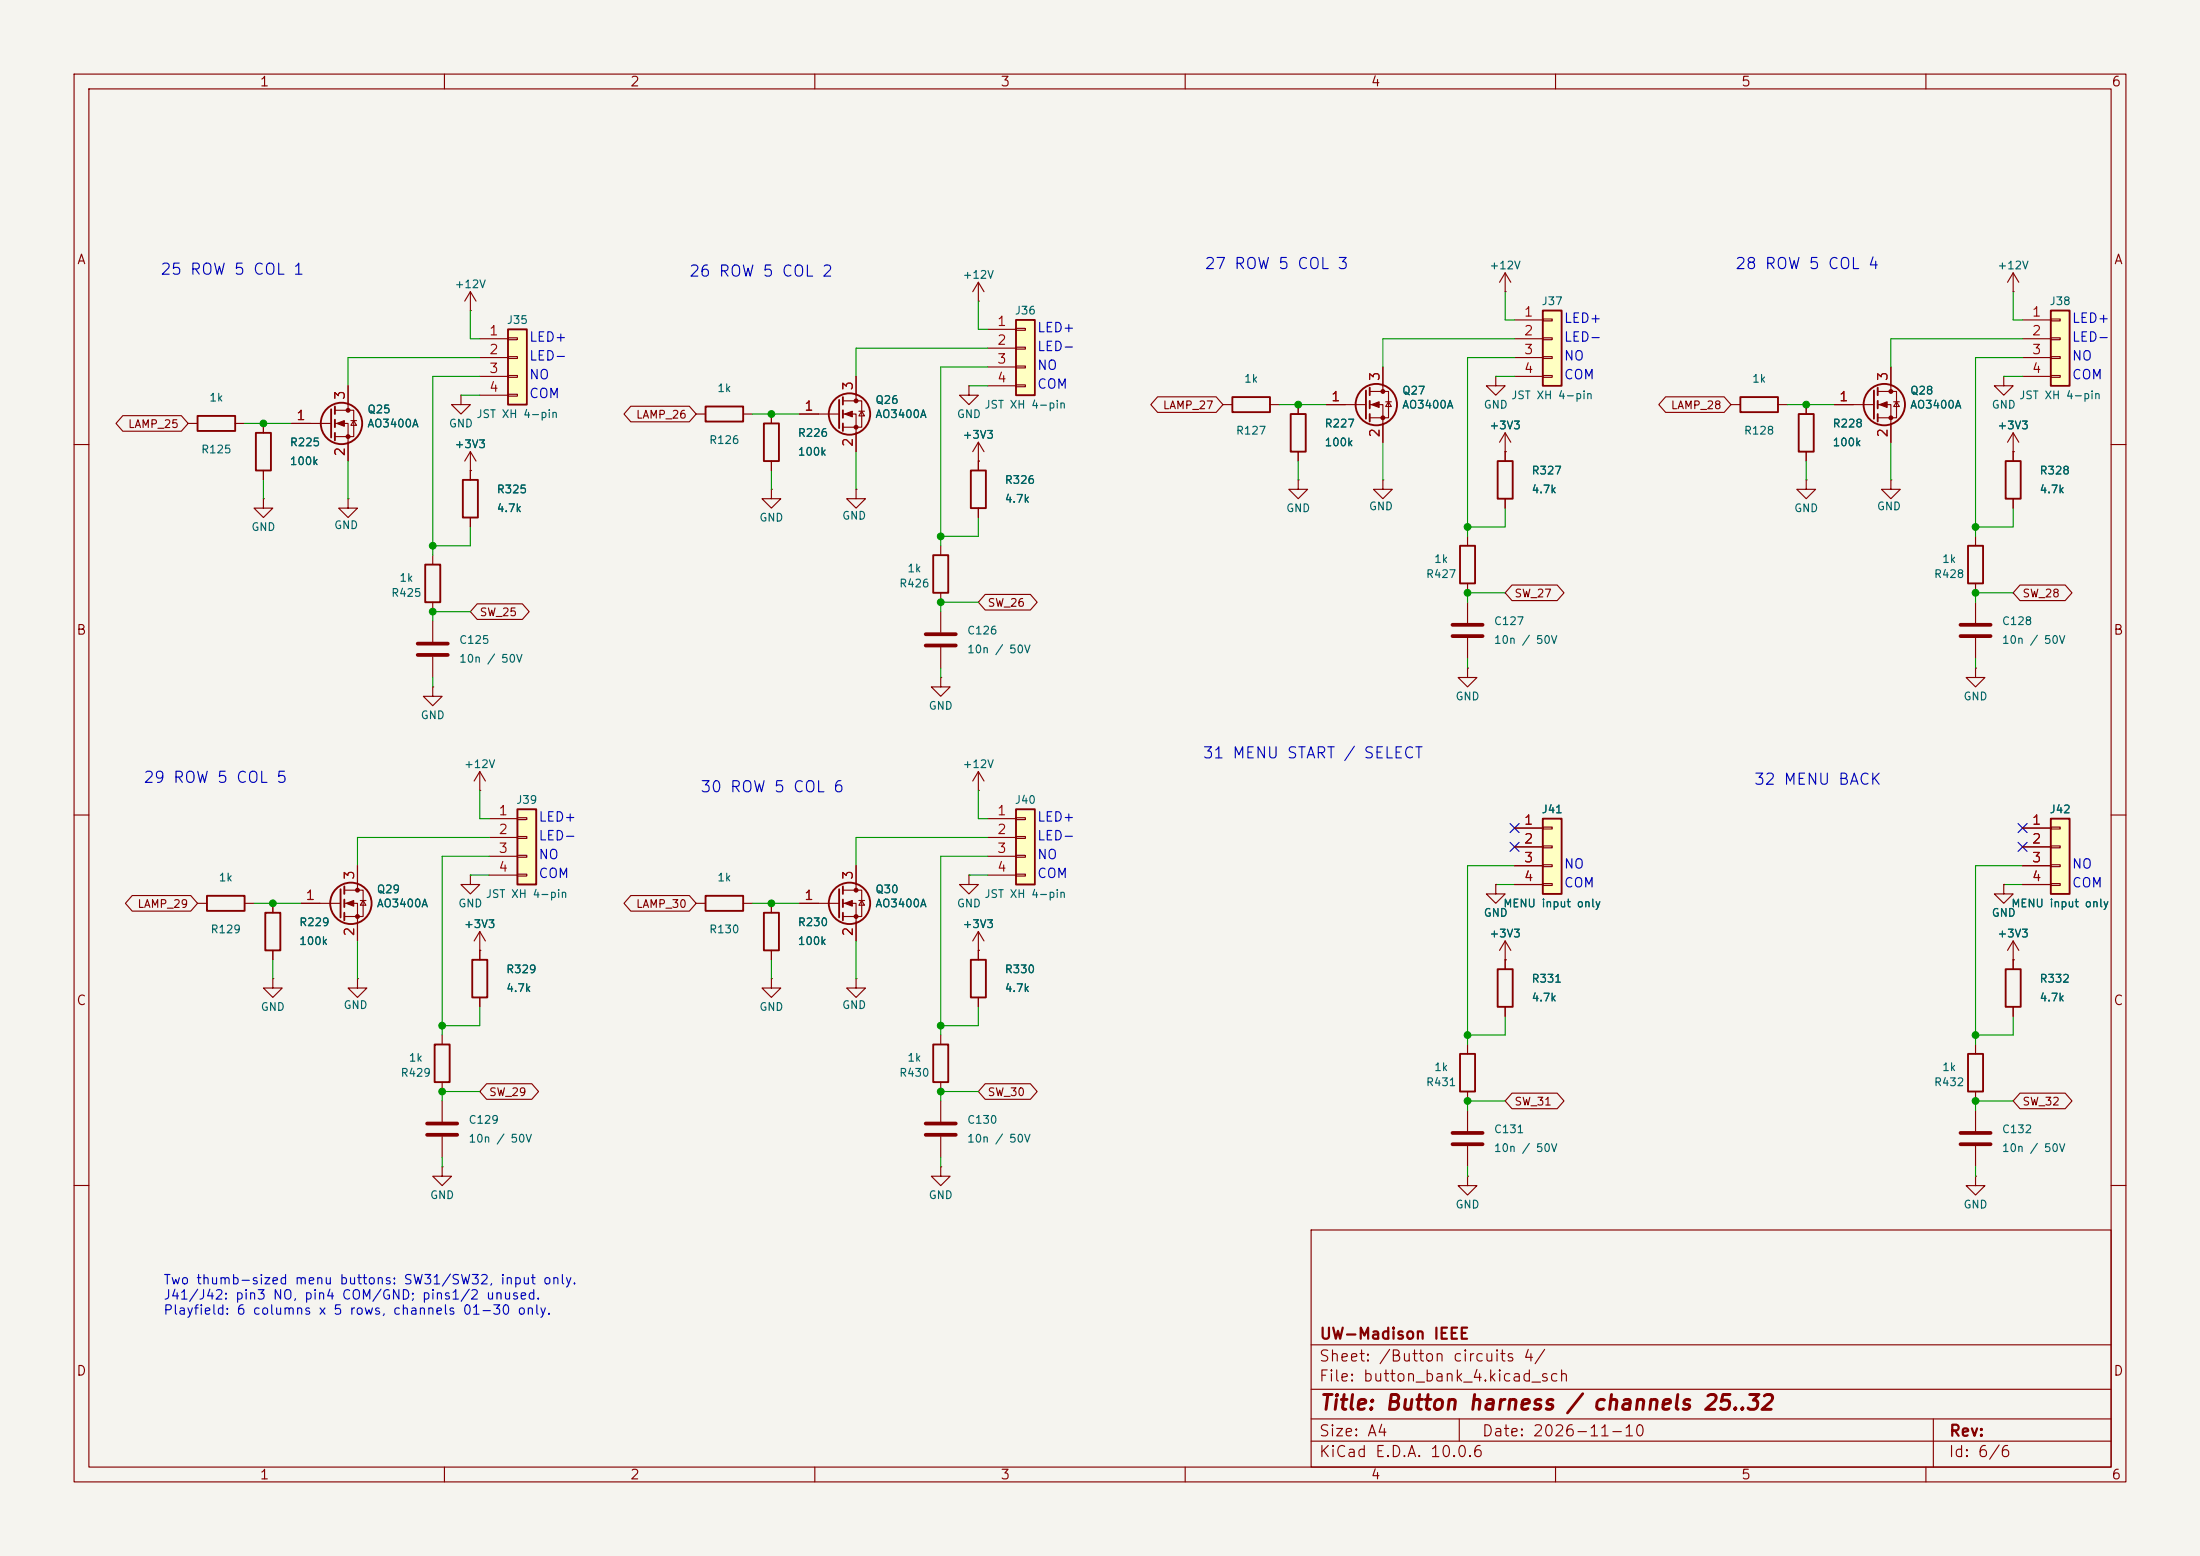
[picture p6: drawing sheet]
<svg xmlns="http://www.w3.org/2000/svg" width="297mm" height="210mm" viewBox="0 0 297 210" stroke-linecap="round" stroke-linejoin="round" font-family="sans-serif">
<path d="M0 0h297v210h-297z" fill="#f5f4ef" stroke="#f5f4ef" stroke-width=".14"/>
<g fill="none" stroke="#840000" stroke-width=".15">
<path d="M10 10h277v190h-277zM12 12h273v186h-273zM60 10v2M110 10v2M160 10v2M210 10v2M260 10v2M203.2 58.4l-.8 1.3M203.2 58.4l.8 1.3M203.2 58.4v2.6M10 60h2M203.2 61h.1"/>
<path d="M285 60h2M198.1 90.2v1.2h1.3l-1.3 1.3-1.3-1.3h1.3M198.1 90.2h.1M198.1 81.3v2.8M198.1 86.1v2.8M10 110h2M48.3 116.8v3.3M64.8 106.7h.1M64.8 104.1l-.8 1.3M64.8 104.1l.7 1.3M64.8 104.1v2.6M285 110h2"/>
<path d="M26.7 121.9h1.2M33 121.9h1.3M36.8 121.9v1.3M36.8 128.3v1.2M40.6 121.9h5.4M46.5 120.1h2.5v3.6h-2.5M46.5 121.9h1.8v5.1M48.6 121.5h.8M49 121.5l.4 .7h-.8zM10 160h2M177 166h108v32h-108zM285 160h2"/>
<path d="M60 198v2M110 198v2M160 198v2M177 194.5h108M177 191.5h108M177 187.5h108M177 181.5h108M197 191.5v3M210 198v2M260 198v2M261 191.5v6.5"/>
</g>
<g fill="none" stroke="#840000" stroke-width=".25">
<path d="M46.5 119.6v1.1M27.9 120.9h5.1v2h-5.1zM35.8 123.2h2v5.1h-2zM46 120v3.8M46.5 121.4v1M46.5 123.2v1"/>
<circle cx="47.4" cy="121.9" r="2.79"/>
</g>
<g fill="#840000" stroke="#840000" stroke-width=".15">
<path d="M46.7 121.9l1.1-.4v.8z"/>
<circle cx="48.3" cy="120.1" r=".25"/>
<circle cx="48.3" cy="123.7" r=".25"/>
</g>
<path d="M196.1 84.3h4.1M196.1 85.9h4.1" fill="none" stroke="#840000" stroke-width=".51"/>
<path d="M69.8 109.2h2.6v10.2h-2.6z" fill="#ffffc2"/>
<g fill="none" stroke="#840000" stroke-width=".25">
<path d="M69.8 109.2h2.6v10.2h-2.6zM113.8 119.6v1.1M113.3 120v3.8M113.8 121.4v1M113.8 123.2v1M270.8 130.8h2v5.1h-2zM126 141h2v5.1h-2zM197.1 142.2h2v5.1h-2z"/>
<circle cx="114.7" cy="121.9" r="2.79"/>
</g>
<g fill="none" stroke="#840000" stroke-width=".15">
<path d="M175.3 64.8v1.2h1.2l-1.2 1.3-1.3-1.3h1.3M175.3 64.8h.1M66 110.5h3.8M66 113h3.8M66 115.6h3.8M66 118.1h3.8M69.8 110.4h1.3v.2h-1.3zM69.8 112.9h1.3v.3h-1.3zM69.8 115.4h1.3v.3h-1.3zM69.8 118h1.3v.2h-1.3zM115.6 116.8v3.3M270.5 119.4v1.3h1.3l-1.3 1.2-1.3-1.2h1.3"/>
<path d="M270.5 119.4h.1M107.9 121.9h5.4M113.8 120.1h2.5v3.6h-2.5M113.8 121.9h1.8v5.1M116 121.5h.7M116.3 121.5l.4 .7h-.7zM127 139.7v1.3M271.8 129.5h.1M271.8 127v3.8M271.8 135.9v1.3M271.8 127l-.8 1.3M271.8 127l.7 1.3"/>
<path d="M127 157.5v1.3h1.3l-1.3 1.2-1.3-1.2h1.3M127 157.5h.1M127 146.1v1.2M127 148.6v2.8M127 153.4v2.8M198.1 141v1.2M198.1 147.3v1.3"/>
</g>
<path d="M125 151.6h4M125 153.2h4" fill="none" stroke="#840000" stroke-width=".51"/>
<g fill="#840000" stroke="#840000" stroke-width=".15">
<path d="M114 121.9l1.1-.4v.8z"/>
<circle cx="115.6" cy="120.1" r=".25"/>
<circle cx="115.6" cy="123.7" r=".25"/>
</g>
<path d="M276.9 110.5h2.5v10.2h-2.5z" fill="#ffffc2"/>
<path d="M166.4 53.6h5v2h-5zM174.2 55.9h2.1v5.1h-2.1zM276.9 110.5h2.5v10.2h-2.5zM95.2 120.9h5.1v2h-5.1zM103.1 123.2h2.1v5.1h-2.1z" fill="none" stroke="#840000" stroke-width=".25"/>
<g fill="none" stroke="#840000" stroke-width=".15">
<path d="M165.1 54.6h1.3M171.4 54.6h1.3M175.3 54.6v1.3M175.3 61v1.2M127 82.6v2.7M127 87.4v2.8M273 111.8h3.9M273 114.3h3.9M273 116.8h3.9M273 119.4h3.9M276.9 111.6h1.2v.3h-1.2zM276.9 114.2h1.2v.2h-1.2z"/>
<path d="M276.9 116.7h1.2v.3h-1.2zM276.9 119.3h1.2v.2h-1.2zM94 121.9h1.2M100.3 121.9h1.3M104.1 132.1v1.3h1.3l-1.3 1.2-1.2-1.2h1.2M104.1 132.1h.1M104.1 121.9v1.3M104.1 128.3v1.2M115.6 132.1v1.3h1.2l-1.2 1.2-1.3-1.2h1.3M115.6 132.1h.1"/>
</g>
<path d="M125 85.6h4M125 87.1h4" fill="none" stroke="#840000" stroke-width=".51"/>
<path d="M137.2 109.2h2.5v10.2h-2.5z" fill="#ffffc2"/>
<path d="M137.2 109.2h2.5v10.2h-2.5zM131.1 129.5h2v5.1h-2z" fill="none" stroke="#840000" stroke-width=".25"/>
<path d="M130.8 118.1v1.3h1.3l-1.3 1.3-1.3-1.3h1.3M130.8 118.1h.1M133.3 110.5h3.9M133.3 113h3.9M133.3 115.6h3.9M133.3 118.1h3.9M137.2 110.4h1.2v.2h-1.2zM137.2 112.9h1.2v.3h-1.2zM137.2 115.4h1.2v.3h-1.2zM137.2 118h1.2v.2h-1.2zM132.1 128.3v1.2M132.1 134.6v1.3" fill="none" stroke="#840000" stroke-width=".15"/>
<path d="M276.9 41.9h2.5v10.2h-2.5z" fill="#ffffc2"/>
<g fill="none" stroke="#840000" stroke-width=".25">
<path d="M113.3 54v3.8M113.8 53.6v1M113.8 55.4v1M113.8 57.2v1M184.4 52.7v3.8M184.9 52.3v1M184.9 54.1v1M184.9 55.9v1M234.9 53.6h5.1v2h-5.1zM242.8 55.9h2.1v5.1h-2.1zM253 52.7v3.8M253.5 52.3v1"/>
<path d="M253.5 54.1v1M253.5 55.9v1M276.9 41.9h2.5v10.2h-2.5zM62.5 64.8h2v5.1h-2zM126 74.9h2v5.1h-2zM197.1 73.7h2v5h-2zM265.7 73.7h2v5h-2z"/>
<circle cx="114.7" cy="55.9" r="2.79"/>
<circle cx="185.8" cy="54.6" r="2.79"/>
<circle cx="254.4" cy="54.6" r="2.79"/>
</g>
<g fill="none" stroke="#840000" stroke-width=".15">
<path d="M63.5 39.4v2.5M63.5 39.4l-.8 1.2M63.5 39.4l.8 1.2M271.8 39.4h.1M271.8 36.8l-.8 1.3M271.8 36.8l.7 1.3M271.8 36.8v2.6M63.5 41.9h.1M107.9 55.9h5.4M113.8 54.1h2.5v3.6h-2.5M113.8 55.9h1.8v5.1M115.6 50.8v3.3"/>
<path d="M116 55.5h.7M116.3 55.5l.4 .6h-.7zM130.8 52.1v1.2h1.3l-1.3 1.3-1.3-1.3h1.3M130.8 52.1h.1M132.1 59.7l-.8 1.3M132.1 59.7l.7 1.3M132.1 59.7v2.5M179.1 54.6h5.3M184.9 52.8h2.6v3.6h-2.6M184.9 54.6h1.8v5.1M186.7 49.5v3.3M187.1 54.2h.7"/>
<path d="M187.5 54.2l.3 .7h-.7zM233.7 54.6h1.2M240 54.6h1.3M243.8 54.6v1.3M247.6 54.6h5.4M253.5 52.8h2.5v3.6h-2.5M253.5 54.6h1.8v5.1M255.3 49.5v3.3M255.7 54.2h.7M256 54.2l.4 .7h-.7zM273 43.2h3.9M273 45.7h3.9"/>
<path d="M273 48.3h3.9M273 50.8h3.9M276.9 43.1h1.2v.2h-1.2zM276.9 45.6h1.2v.2h-1.2zM276.9 48.1h1.2v.3h-1.2zM276.9 50.7h1.2v.2h-1.2zM63.5 63.5v1.3M63.5 69.9v1.2M115.6 66v1.3h1.2l-1.2 1.3-1.3-1.3h1.3M115.6 66h.1M127 73.7v1.2M132.1 62.2h.1"/>
<path d="M198.1 72.4v1.3M198.1 78.7v1.3M243.8 64.8v1.2h1.3l-1.3 1.3-1.2-1.3h1.2M243.8 64.8h.1M243.8 61v1.2M255.3 64.8v1.2h1.2l-1.2 1.3-1.3-1.3h1.3M255.3 64.8h.1M266.7 72.4v1.3M266.7 78.7v1.3M127 91.4v1.3h1.3l-1.3 1.3-1.3-1.3h1.3M127 91.4h.1M127 80v1.3"/>
<path d="M132.1 106.7h.1M132.1 104.1v2.6M132.1 104.1l-.8 1.3M132.1 104.1l.7 1.3M132.1 128.3h.1M132.1 125.7v2.6M132.1 125.7l-.8 1.3M132.1 125.7l.7 1.3"/>
</g>
<g fill="#840000" stroke="#840000" stroke-width=".15">
<path d="M114 55.9l1.1-.4v.8z"/>
<path d="M253.7 54.6l1.1-.4v.8z"/>
<path d="M185.2 54.6l1-.4v.8z"/>
<circle cx="115.6" cy="54.1" r=".25"/>
<circle cx="115.6" cy="57.7" r=".25"/>
<circle cx="255.3" cy="52.8" r=".25"/>
<circle cx="255.3" cy="56.4" r=".25"/>
<circle cx="186.7" cy="52.8" r=".25"/>
<circle cx="186.7" cy="56.4" r=".25"/>
</g>
<path d="M68.6 44.5h2.5v10.1h-2.5z" fill="#ffffc2"/>
<path d="M34.5 58.4h2.1v5.1h-2.1zM68.6 44.5h2.5v10.1h-2.5z" fill="none" stroke="#840000" stroke-width=".25"/>
<g fill="none" stroke="#840000" stroke-width=".15">
<path d="M35.6 57.2v1.2M64.8 45.7h3.8M64.8 48.3h3.8M64.8 50.8h3.8M64.8 53.3h3.8M68.6 45.6h1.2v.2h-1.2zM68.6 48.1h1.2v.3h-1.2zM68.6 50.7h1.2v.2h-1.2zM68.6 53.2h1.2v.3h-1.2zM35.6 67.3v1.3h1.2l-1.2 1.3-1.3-1.3h1.3M35.6 67.3h.1M35.6 63.5v1.3"/>
<path d="M47 67.3v1.3h1.3l-1.3 1.3-1.3-1.3h1.3M47 67.3h.1M186.7 64.8v1.2h1.3l-1.3 1.3-1.3-1.3h1.3M186.7 64.8h.1M266.7 90.2v1.2h1.3l-1.3 1.3-1.3-1.3h1.3M266.7 90.2h.1M266.7 81.3v2.8M266.7 86.1v2.8"/>
</g>
<path d="M264.7 84.3h4M264.7 85.9h4" fill="none" stroke="#840000" stroke-width=".51"/>
<path d="M208.3 41.9h2.5v10.2h-2.5z" fill="#ffffc2"/>
<g fill="none" stroke="#840000" stroke-width=".25">
<path d="M26.7 56.1h5v2.1h-5zM44.7 55.2v3.9M45.2 54.9v1M45.2 56.6v1.1M45.2 58.4v1M95.2 54.9h5.1v2h-5.1zM103.1 57.2h2.1v5h-2.1zM208.3 41.9h2.5v10.2h-2.5zM57.4 76.2h2v5.1h-2zM131.1 63.5h2v5.1h-2zM202.2 62.2h2v5.1h-2zM270.8 62.2h2v5.1h-2z"/>
<path d="M63.8 129.5h2v5.1h-2zM58.7 141h2v5.1h-2z"/>
<circle cx="46.1" cy="57.1" r="2.79"/>
</g>
<g fill="none" stroke="#840000" stroke-width=".15">
<path d="M132.1 38.1v2.5M132.1 38.1l-.8 1.3M132.1 38.1l.7 1.3M203.2 39.4h.1M203.2 36.8l-.8 1.3M203.2 36.8l.8 1.3M203.2 36.8v2.6M25.4 57.2h1.3M31.7 57.2h1.3M39.4 57.2h5.3M45.2 55.4h2.6v3.5h-2.6M45.2 57.2h1.8v5"/>
<path d="M47 52.1v3.3M47.4 56.8h.7M47.8 56.8l.3 .6h-.7zM62.2 53.3v1.3h1.3l-1.3 1.3-1.2-1.3h1.2M62.2 53.3h.1M94 55.9h1.2M100.3 55.9h1.3M104.1 55.9v1.3M132.1 40.6h.1M201.9 50.8v1.3h1.3l-1.3 1.2-1.2-1.2h1.2M201.9 50.8h.1M204.5 43.2h3.8"/>
<path d="M204.5 45.7h3.8M204.5 48.3h3.8M204.5 50.8h3.8M208.3 43.1h1.2v.2h-1.2zM208.3 45.6h1.2v.2h-1.2zM208.3 48.1h1.2v.3h-1.2zM208.3 50.7h1.2v.2h-1.2zM270.5 50.8v1.3h1.3l-1.3 1.2-1.3-1.2h1.3M270.5 50.8h.1M271.8 58.4v3.8M271.8 58.4l-.8 1.3M271.8 58.4l.7 1.3"/>
<path d="M58.4 74.9v1.3M63.5 63.5h.1M63.5 61l-.8 1.2M63.5 61l.8 1.2M63.5 61v2.5M104.1 66v1.3h1.3l-1.3 1.3-1.2-1.3h1.2M104.1 66h.1M104.1 62.2v1.3M132.1 62.2v1.3M132.1 68.6v1.3M203.2 61v1.2M203.2 67.3v1.3"/>
<path d="M271.8 61h.1M271.8 67.3v1.3M58.4 81.3v1.3M36.8 132.1v1.3h1.3l-1.3 1.2-1.2-1.2h1.2M36.8 132.1h.1M48.3 132.1v1.3h1.2l-1.2 1.2-1.3-1.2h1.3M48.3 132.1h.1M59.7 139.7v1.3M64.8 128.3h.1M64.8 125.7l-.8 1.3M64.8 125.7l.7 1.3M64.8 125.7v3.8"/>
<path d="M64.8 134.6v1.3M59.7 157.5v1.3h1.3l-1.3 1.2-1.3-1.2h1.3M59.7 157.5h.1M59.7 146.1v1.2M198.1 158.8v1.2h1.3l-1.3 1.3-1.3-1.3h1.3M198.1 158.8h.1M198.1 149.9v2.8M198.1 154.7v2.8"/>
</g>
<g fill="#840000" stroke="#840000" stroke-width=".15">
<path d="M45.5 57.2l1-.4v.7z"/>
<circle cx="47" cy="55.4" r=".25"/>
<circle cx="47" cy="58.9" r=".25"/>
</g>
<path d="M196.1 152.9h4.1M196.1 154.4h4.1" fill="none" stroke="#840000" stroke-width=".51"/>
<path d="M137.2 43.2h2.5v10.1h-2.5z" fill="#ffffc2"/>
<path d="M137.2 43.2h2.5v10.1h-2.5zM202.2 130.8h2v5.1h-2zM265.7 142.2h2v5.1h-2z" fill="none" stroke="#840000" stroke-width=".25"/>
<g fill="none" stroke="#840000" stroke-width=".15">
<path d="M133.3 44.5h3.9M133.3 47h3.9M133.3 49.5h3.9M133.3 52.1h3.9M137.2 44.3h1.2v.3h-1.2zM137.2 46.9h1.2v.2h-1.2zM137.2 49.4h1.2v.3h-1.2zM137.2 51.9h1.2v.3h-1.2zM58.4 92.7v1.3h1.3l-1.3 1.3-1.3-1.3h1.3M58.4 92.7h.1M58.4 83.8v2.8M58.4 88.6v2.8"/>
<path d="M201.9 119.4v1.3h1.3l-1.3 1.2-1.2-1.2h1.2M201.9 119.4h.1M203.2 129.5v1.3M203.2 135.9v1.3M59.7 148.6v2.8M59.7 153.4v2.8M266.7 158.8v1.2h1.3l-1.3 1.3-1.3-1.3h1.3M266.7 158.8h.1M266.7 141v1.2M266.7 147.3v1.3M266.7 149.9v2.8M266.7 154.7v2.8"/>
</g>
<path d="M56.4 86.9h4.1M56.4 88.4h4.1M57.7 151.6h4M57.7 153.2h4M264.7 152.9h4M264.7 154.4h4" fill="none" stroke="#840000" stroke-width=".51"/>
<path d="M208.3 110.5h2.5v10.2h-2.5z" fill="#ffffc2"/>
<path d="M208.3 110.5h2.5v10.2h-2.5z" fill="none" stroke="#840000" stroke-width=".25"/>
<g fill="none" stroke="#840000" stroke-width=".15">
<path d="M16.6 56.1h7.9l.9 1.1-.9 1h-7.9l-.9-1zM35.6 57.2v1.2M39.4 57.2h2.5M47 52.1v2.5M47 59.7v2.5M85.2 54.8h7.9l.9 1.1-.9 1h-7.9l-1-1zM104.1 55.9v1.3M107.9 55.9h2.6M115.6 50.8v2.5M115.6 58.4v2.6M156.3 53.6h7.9l.9 1-.9 1.1h-7.9l-.9-1.1zM175.3 54.6v1.3"/>
<path d="M179.1 54.6h2.5M186.7 49.5v2.6M186.7 57.2v2.5M224.9 53.6h7.9l.9 1-.9 1.1h-7.9l-1-1.1zM243.8 54.6v1.3M247.6 54.6h2.6M255.3 49.5v2.6M255.3 57.2v2.5M35.6 63.5v1.3M63.5 63.5h.1M63.5 63.5v1.3M63.5 69.9v1.2"/>
<path d="M104.1 62.2v1.3M132.1 62.2h.1M132.1 62.2v1.3M132.1 68.6v1.3M175.3 61v1.2M203.2 61h.1M203.2 61v1.2M203.2 67.3v1.3M204.1 79h6.1l.9 1-.9 1.1h-6.1l-.9-1.1zM243.8 61v1.2M271.8 61h.1M271.8 61v1.2"/>
<path d="M271.8 67.3v1.3M272.7 79h6.1l.9 1-.9 1.1h-6.1l-.9-1.1zM64.4 81.5h6.1l.9 1.1-.9 1h-6.1l-.9-1zM133 80.2h6.1l.9 1.1-.9 1h-6.1l-.9-1zM48.3 116.8v2.6M63.5 118.1v1.3h1.3l-1.3 1.3-1.3-1.3h1.3M63.5 118.1h.1M115.6 116.8v2.6M201.9 119.4h.1M204.5 111.8h3.8M204.5 114.3h3.8M204.5 116.8h3.8"/>
<path d="M204.5 119.4h3.8M208.3 111.6h1.2v.3h-1.2zM208.3 114.2h1.2v.2h-1.2zM208.3 116.7h1.2v.3h-1.2zM208.3 119.3h1.2v.2h-1.2zM270.5 119.4h.1M273 111.8h3.9M273 114.3h3.9M273 116.8h3.9M273 119.4h3.9M17.8 120.9h8l.9 1-.9 1.1h-8l-.9-1.1zM36.8 121.9v1.3"/>
<path d="M36.8 128.3v1.2M40.6 121.9h2.6M48.3 124.5v2.5M64.8 128.3h.1M64.8 128.3v1.2M64.8 134.6v1.3M85.2 120.9h7.9l.9 1-.9 1.1h-7.9l-1-1.1zM104.1 121.9v1.3M104.1 128.3v1.2M107.9 121.9h2.6M115.6 124.5v2.5M132.1 128.3h.1"/>
<path d="M132.1 128.3v1.2M132.1 134.6v1.3M203.2 129.5h.1M203.2 127l-.8 1.3M203.2 127l.8 1.3M203.2 127v3.8M203.2 135.9v1.3M271.8 129.5h.1M271.8 129.5v1.3M271.8 135.9v1.3M65.7 146.3h6.1l.9 1-.9 1.1h-6.1l-.9-1.1zM133 146.3h6.1l.9 1-.9 1.1h-6.1l-.9-1.1z"/>
<path d="M204.1 147.5h6.1l.9 1.1-.9 1h-6.1l-.9-1zM272.7 147.5h6.1l.9 1.1-.9 1h-6.1l-.9-1z"/>
</g>
<g fill="none" stroke="#009600" stroke-width=".15">
<path d="M203.2 39.4v3.8h1.3M271.8 39.4v3.8h1.2M33 57.2h6.4M62.2 53.3h2.6M63.5 41.9v3.8h1.3M64.8 50.8h-6.4v24.1M64.8 48.3h-17.8v3.8M101.6 55.9h6.3M130.8 52.1h2.5M132.1 40.6v3.9h1.2M133.3 49.5h-6.3v24.2M133.3 47h-17.7v3.8"/>
<path d="M172.7 54.6h6.4M186.7 59.7v5.1M201.9 50.8h2.6M204.5 48.3h-6.4v24.1M204.5 45.7h-17.8v3.8M241.3 54.6h6.3M255.3 59.7v5.1M270.5 50.8h2.5M273 48.3h-6.3v24.1M273 45.7h-17.7v3.8M35.6 64.8v2.5M47 62.2v5.1"/>
<path d="M63.5 71.1v2.6h-5.1M104.1 63.5v2.5M115.6 61v5M132.1 69.9v2.5h-5.1M175.3 62.2v2.6M203.2 68.6v2.5h-5.1M243.8 62.2v2.6M271.8 68.6v2.5h-5.1M58.4 91.4v1.3M63.5 82.6h-5.1v1.2M127 90.2v1.2M132.1 81.3h-5.1v1.3"/>
<path d="M198.1 88.9v1.3M203.2 80h-5.1v1.3M266.7 88.9v1.3M271.8 80h-5.1v1.3M63.5 118.1h2.5M64.8 106.7v3.8h1.2M66 113h-17.7v3.8M66 115.6h-6.3v24.1M130.8 118.1h2.5M132.1 106.7v3.8h1.2M133.3 115.6h-6.3v24.1M133.3 113h-17.7v3.8"/>
<path d="M201.9 119.4h2.6M204.5 116.8h-6.4v24.2M270.5 119.4h2.5M273 116.8h-6.3v24.2M34.3 121.9h6.3M36.8 129.5v2.6M48.3 127v5.1M64.8 135.9v2.5h-5.1M101.6 121.9h6.3M104.1 129.5v2.6M115.6 127v5.1M132.1 135.9v2.5h-5.1"/>
<path d="M203.2 137.2v2.5h-5.1M271.8 137.2v2.5h-5.1M59.7 156.2v1.3M64.8 147.3h-5.1v1.3M127 156.2v1.3M132.1 147.3h-5.1v1.3M198.1 157.5v1.3M203.2 148.6h-5.1v1.3M266.7 157.5v1.3M271.8 148.6h-5.1v1.3"/>
</g>
<path d="M203.9 113.7l1.2 1.2M203.9 111.2l1.2 1.2M205.1 113.7l-1.2 1.2M205.1 111.2l-1.2 1.2M272.4 113.7l1.3 1.2M272.4 111.2l1.3 1.2M273.7 113.7l-1.3 1.2M273.7 111.2l-1.3 1.2" fill="none" stroke="#000084" stroke-width=".15"/>
<g fill="#009600" stroke="#009600" stroke-width=".14">
<circle cx="198.1" cy="80" r=".46"/>
<circle cx="198.1" cy="139.7" r=".46"/>
<circle cx="198.1" cy="148.6" r=".46"/>
<circle cx="127" cy="72.4" r=".46"/>
<circle cx="127" cy="81.3" r=".46"/>
<circle cx="243.8" cy="54.6" r=".46"/>
<circle cx="266.7" cy="71.1" r=".46"/>
<circle cx="266.7" cy="80" r=".46"/>
<circle cx="266.7" cy="148.6" r=".46"/>
<circle cx="266.7" cy="139.7" r=".46"/>
<circle cx="198.1" cy="71.1" r=".46"/>
<circle cx="175.3" cy="54.6" r=".46"/>
<circle cx="127" cy="138.4" r=".46"/>
<circle cx="104.1" cy="121.9" r=".46"/>
<circle cx="127" cy="147.3" r=".46"/>
<circle cx="36.8" cy="121.9" r=".46"/>
<circle cx="58.4" cy="82.6" r=".46"/>
<circle cx="59.7" cy="138.4" r=".46"/>
<circle cx="59.7" cy="147.3" r=".46"/>
<circle cx="104.1" cy="55.9" r=".46"/>
<circle cx="58.4" cy="73.7" r=".46"/>
<circle cx="35.6" cy="57.2" r=".46"/>
</g>
<text font-size="2" fill="#840000" x="178" y="190.8">Title: Button harness / channels 25..32</text>
<g font-size="1.5" fill="#0000c2">
<text x="21.5" y="37.5">25 ROW 5 COL 1</text>
<text x="92.9" y="37.7">26 ROW 5 COL 2</text>
<text x="162.5" y="36.7">27 ROW 5 COL 3</text>
<text x="234.1" y="36.7">28 ROW 5 COL 4</text>
<text x="19.3" y="106">29 ROW 5 COL 5</text>
<text x="94.4" y="107.3">30 ROW 5 COL 6</text>
<text x="162.3" y="102.7">31 MENU START / SELECT</text>
<text x="236.7" y="106.3">32 MENU BACK</text>
</g>
<g font-size="1.5" fill="#840000">
<text x="178" y="184.1">Sheet: /Button circuits 4/</text>
<text x="178" y="181.1">UW-Madison IEEE</text>
<text x="178" y="186.8">File: button_bank_4.kicad_sch</text>
<text x="178" y="197">KiCad E.D.A. 10.0.6</text>
<text x="178" y="194.2">Size: A4</text>
<text x="200" y="194.2">Date: 2026-11-10</text>
<text x="263" y="197">Id: 6/6</text>
<text x="263" y="194.2">Rev:</text>
</g>
<g font-size="1.3" fill="#840000">
<text x="35" y="12">1</text>
<text x="85" y="12">2</text>
<text x="135" y="12">3</text>
<text x="185" y="12">4</text>
<text x="235" y="12">5</text>
<text x="285" y="12">6</text>
<text x="10.3" y="36">A</text>
<text x="285.3" y="36">A</text>
<text x="10.2" y="86">B</text>
<text x="285.2" y="86">B</text>
<text x="10.2" y="136">C</text>
<text x="285.2" y="136">C</text>
<text x="10.2" y="186">D</text>
<text x="285.2" y="186">D</text>
<text x="35" y="200">1</text>
<text x="85" y="200">2</text>
<text x="135" y="200">3</text>
<text x="185" y="200">4</text>
<text x="235" y="200">5</text>
<text x="285" y="200">6</text>
</g>
<g font-size="1.3" fill="#a90000">
<text x="65.9" y="45.6">1</text>
<text x="134.5" y="44.3">1</text>
<text x="134.5" y="46.9">2</text>
<text x="205.6" y="43">1</text>
<text x="205.6" y="45.6">2</text>
<text x="274.2" y="43">1</text>
<text x="274.2" y="45.6">2</text>
<text x="65.9" y="48.1">2</text>
<text x="65.9" y="50.7">3</text>
<text x="65.9" y="53.2">4</text>
<text x="115.4" y="52.8" transform="rotate(-90 115.4 52.8)">3</text>
<text x="134.5" y="49.4">3</text>
<text x="134.5" y="51.9">4</text>
<text x="186.6" y="51.5" transform="rotate(-90 186.6 51.5)">3</text>
<text x="205.6" y="48.1">3</text>
<text x="205.6" y="50.7">4</text>
<text x="255.1" y="51.5" transform="rotate(-90 255.1 51.5)">3</text>
<text x="274.2" y="48.1">3</text>
<text x="274.2" y="50.7">4</text>
<text x="39.9" y="57">1</text>
<text x="46.9" y="54.1" transform="rotate(-90 46.9 54.1)">3</text>
<text x="108.5" y="55.7">1</text>
<text x="179.6" y="54.5">1</text>
<text x="186.6" y="59.2" transform="rotate(-90 186.6 59.2)">2</text>
<text x="248.2" y="54.5">1</text>
<text x="255.1" y="59.2" transform="rotate(-90 255.1 59.2)">2</text>
<text x="46.9" y="61.7" transform="rotate(-90 46.9 61.7)">2</text>
<text x="115.4" y="60.4" transform="rotate(-90 115.4 60.4)">2</text>
<text x="67.2" y="110.4">1</text>
<text x="67.2" y="112.9">2</text>
<text x="134.5" y="110.4">1</text>
<text x="134.5" y="112.9">2</text>
<text x="205.6" y="111.6">1</text>
<text x="274.2" y="111.6">1</text>
<text x="48.1" y="118.8" transform="rotate(-90 48.1 118.8)">3</text>
<text x="67.2" y="115.4">3</text>
<text x="67.2" y="118">4</text>
<text x="115.4" y="118.8" transform="rotate(-90 115.4 118.8)">3</text>
<text x="134.5" y="115.4">3</text>
<text x="134.5" y="118">4</text>
<text x="205.6" y="114.2">2</text>
<text x="205.6" y="116.7">3</text>
<text x="205.6" y="119.2">4</text>
<text x="274.2" y="114.2">2</text>
<text x="274.2" y="116.7">3</text>
<text x="274.2" y="119.2">4</text>
<text x="41.2" y="121.8">1</text>
<text x="108.5" y="121.8">1</text>
<text x="48.1" y="126.5" transform="rotate(-90 48.1 126.5)">2</text>
<text x="115.4" y="126.5" transform="rotate(-90 115.4 126.5)">2</text>
</g>
<g font-size="1.3" fill="#0000c2">
<text x="71.3" y="46.4">LED+</text>
<text x="139.9" y="45.2">LED+</text>
<text x="139.9" y="47.7">LED-</text>
<text x="211" y="43.9">LED+</text>
<text x="211" y="46.4">LED-</text>
<text x="279.6" y="46.4">LED-</text>
<text x="279.6" y="43.9">LED+</text>
<text x="71.3" y="49">LED-</text>
<text x="71.3" y="51.5">NO</text>
<text x="139.9" y="52.8">COM</text>
<text x="139.9" y="50.2">NO</text>
<text x="211" y="51.5">COM</text>
<text x="211" y="49">NO</text>
<text x="279.6" y="49">NO</text>
<text x="279.6" y="51.5">COM</text>
<text x="71.3" y="54.1">COM</text>
<text x="72.6" y="113.7">LED-</text>
<text x="72.6" y="111.2">LED+</text>
<text x="139.9" y="111.2">LED+</text>
<text x="139.9" y="113.7">LED-</text>
<text x="72.6" y="118.8">COM</text>
<text x="72.6" y="116.3">NO</text>
<text x="139.9" y="118.8">COM</text>
<text x="139.9" y="116.3">NO</text>
<text x="211" y="117.6">NO</text>
<text x="279.6" y="117.6">NO</text>
<text x="211" y="120.1">COM</text>
<text x="279.6" y="120.1">COM</text>
<text x="22" y="173.7">Two thumb-sized menu buttons: SW31/SW32, input only.</text>
<text x="22" y="175.7">J41/J42: pin3 NO, pin4 COM/GND; pins1/2 unused.</text>
<text x="22" y="177.8">Playfield: 6 columns x 5 rows, channels 01-30 only.</text>
</g>
<g font-size="1.1" fill="#006464">
<text x="61.3" y="39.1">+12V</text>
<text x="129.9" y="37.9">+12V</text>
<text x="201" y="36.6">+12V</text>
<text x="208" y="41.4">J37</text>
<text x="269.6" y="36.6">+12V</text>
<text x="276.6" y="41.4">J38</text>
<text x="68.3" y="44">J35</text>
<text x="136.9" y="42.7">J36</text>
<text x="96.8" y="53.2">1k</text>
<text x="167.9" y="51.9">1k</text>
<text x="189.2" y="53.5">Q27</text>
<text x="236.5" y="51.9">1k</text>
<text x="257.8" y="53.5">Q28</text>
<text x="28.2" y="54.4">1k</text>
<text x="49.5" y="56">Q25</text>
<text x="49.5" y="57.9">AO3400A</text>
<text x="60.5" y="57.9">GND</text>
<text x="64.2" y="56.7">JST XH 4-pin</text>
<text x="107.6" y="59.2">R226</text>
<text x="118.1" y="54.8">Q26</text>
<text x="118.1" y="56.7">AO3400A</text>
<text x="129.1" y="56.7">GND</text>
<text x="129.9" y="59.5">+3V3</text>
<text x="132.8" y="55.4">JST XH 4-pin</text>
<text x="166.8" y="58.9">R127</text>
<text x="178.7" y="57.9">R227</text>
<text x="189.2" y="55.4">AO3400A</text>
<text x="200.2" y="55.4">GND</text>
<text x="201" y="58.2">+3V3</text>
<text x="203.9" y="54.1">JST XH 4-pin</text>
<text x="235.4" y="58.9">R128</text>
<text x="247.3" y="57.9">R228</text>
<text x="257.8" y="55.4">AO3400A</text>
<text x="268.8" y="55.4">GND</text>
<text x="269.6" y="58.2">+3V3</text>
<text x="272.5" y="54.1">JST XH 4-pin</text>
<text x="27.1" y="61.4">R125</text>
<text x="39" y="60.5">R225</text>
<text x="39" y="63">100k</text>
<text x="61.3" y="60.7">+3V3</text>
<text x="95.7" y="60.2">R126</text>
<text x="107.6" y="61.8">100k</text>
<text x="135.6" y="65.6">R326</text>
<text x="178.7" y="60.5">100k</text>
<text x="206.7" y="64.3">R327</text>
<text x="247.3" y="60.5">100k</text>
<text x="275.3" y="64.3">R328</text>
<text x="33.9" y="71.9">GND</text>
<text x="45" y="71.7">GND</text>
<text x="67" y="66.8">R325</text>
<text x="67" y="69.4">4.7k</text>
<text x="102.4" y="70.6">GND</text>
<text x="113.6" y="70.4">GND</text>
<text x="135.6" y="68.1">4.7k</text>
<text x="173.6" y="69.4">GND</text>
<text x="184.7" y="69.1">GND</text>
<text x="206.7" y="66.8">4.7k</text>
<text x="242.1" y="69.4">GND</text>
<text x="253.3" y="69.1">GND</text>
<text x="275.3" y="66.8">4.7k</text>
<text x="122.4" y="77.5">1k</text>
<text x="193.5" y="76.2">1k</text>
<text x="262.1" y="76.2">1k</text>
<text x="52.7" y="80.8">R425</text>
<text x="53.8" y="78.8">1k</text>
<text x="121.3" y="79.5">R426</text>
<text x="192.4" y="78.3">R427</text>
<text x="261" y="78.3">R428</text>
<text x="61.9" y="87.2">C125</text>
<text x="61.9" y="89.7">10n / 50V</text>
<text x="130.5" y="85.9">C126</text>
<text x="130.5" y="88.4">10n / 50V</text>
<text x="201.6" y="84.6">C127</text>
<text x="201.6" y="87.2">10n / 50V</text>
<text x="270.2" y="84.6">C128</text>
<text x="270.2" y="87.2">10n / 50V</text>
<text x="196.4" y="94.8">GND</text>
<text x="265" y="94.8">GND</text>
<text x="56.7" y="97.3">GND</text>
<text x="125.3" y="96">GND</text>
<text x="62.6" y="103.9">+12V</text>
<text x="129.9" y="103.9">+12V</text>
<text x="69.6" y="108.7">J39</text>
<text x="136.9" y="108.7">J40</text>
<text x="208" y="110">J41</text>
<text x="276.6" y="110">J42</text>
<text x="29.5" y="119.2">1k</text>
<text x="96.8" y="119.2">1k</text>
<text x="40.3" y="125.3">R229</text>
<text x="50.8" y="120.8">Q29</text>
<text x="50.8" y="122.7">AO3400A</text>
<text x="61.8" y="122.7">GND</text>
<text x="62.6" y="125.5">+3V3</text>
<text x="65.5" y="121.4">JST XH 4-pin</text>
<text x="107.6" y="125.3">R230</text>
<text x="118.1" y="120.8">Q30</text>
<text x="118.1" y="122.7">AO3400A</text>
<text x="129.1" y="122.7">GND</text>
<text x="129.9" y="125.5">+3V3</text>
<text x="132.8" y="121.4">JST XH 4-pin</text>
<text x="200.2" y="124">GND</text>
<text x="202.9" y="122.7">MENU input only</text>
<text x="268.8" y="124">GND</text>
<text x="271.4" y="122.7">MENU input only</text>
<text x="28.3" y="126.2">R129</text>
<text x="40.3" y="127.8">100k</text>
<text x="68.3" y="131.6">R329</text>
<text x="95.7" y="126.2">R130</text>
<text x="107.6" y="127.8">100k</text>
<text x="135.6" y="131.6">R330</text>
<text x="201" y="126.8">+3V3</text>
<text x="269.6" y="126.8">+3V3</text>
<text x="35.1" y="136.7">GND</text>
<text x="46.3" y="136.4">GND</text>
<text x="68.3" y="134.1">4.7k</text>
<text x="102.4" y="136.7">GND</text>
<text x="113.6" y="136.4">GND</text>
<text x="135.6" y="134.1">4.7k</text>
<text x="206.7" y="132.9">R331</text>
<text x="206.7" y="135.4">4.7k</text>
<text x="275.3" y="132.9">R332</text>
<text x="275.3" y="135.4">4.7k</text>
<text x="55.1" y="143.5">1k</text>
<text x="122.4" y="143.5">1k</text>
<text x="54" y="145.6">R429</text>
<text x="121.3" y="145.6">R430</text>
<text x="192.4" y="146.8">R431</text>
<text x="193.5" y="144.8">1k</text>
<text x="261" y="146.8">R432</text>
<text x="262.1" y="144.8">1k</text>
<text x="63.2" y="151.9">C129</text>
<text x="63.2" y="154.5">10n / 50V</text>
<text x="130.5" y="151.9">C130</text>
<text x="130.5" y="154.5">10n / 50V</text>
<text x="201.6" y="153.2">C131</text>
<text x="201.6" y="155.7">10n / 50V</text>
<text x="270.2" y="153.2">C132</text>
<text x="270.2" y="155.7">10n / 50V</text>
<text x="58" y="162.1">GND</text>
<text x="125.3" y="162.1">GND</text>
<text x="196.4" y="163.4">GND</text>
<text x="265" y="163.4">GND</text>
</g>
<g font-size="1.1" fill="#840000">
<text x="17.2" y="58">LAMP_25</text>
<text x="85.8" y="56.8">LAMP_26</text>
<text x="156.9" y="55.5">LAMP_27</text>
<text x="225.5" y="55.5">LAMP_28</text>
<text x="64.7" y="83.4">SW_25</text>
<text x="133.3" y="82.2">SW_26</text>
<text x="204.4" y="80.9">SW_27</text>
<text x="273" y="80.9">SW_28</text>
<text x="18.5" y="122.8">LAMP_29</text>
<text x="85.8" y="122.8">LAMP_30</text>
<text x="65.9" y="148.2">SW_29</text>
<text x="133.3" y="148.2">SW_30</text>
<text x="204.4" y="149.5">SW_31</text>
<text x="273" y="149.5">SW_32</text>
</g>
</svg>
